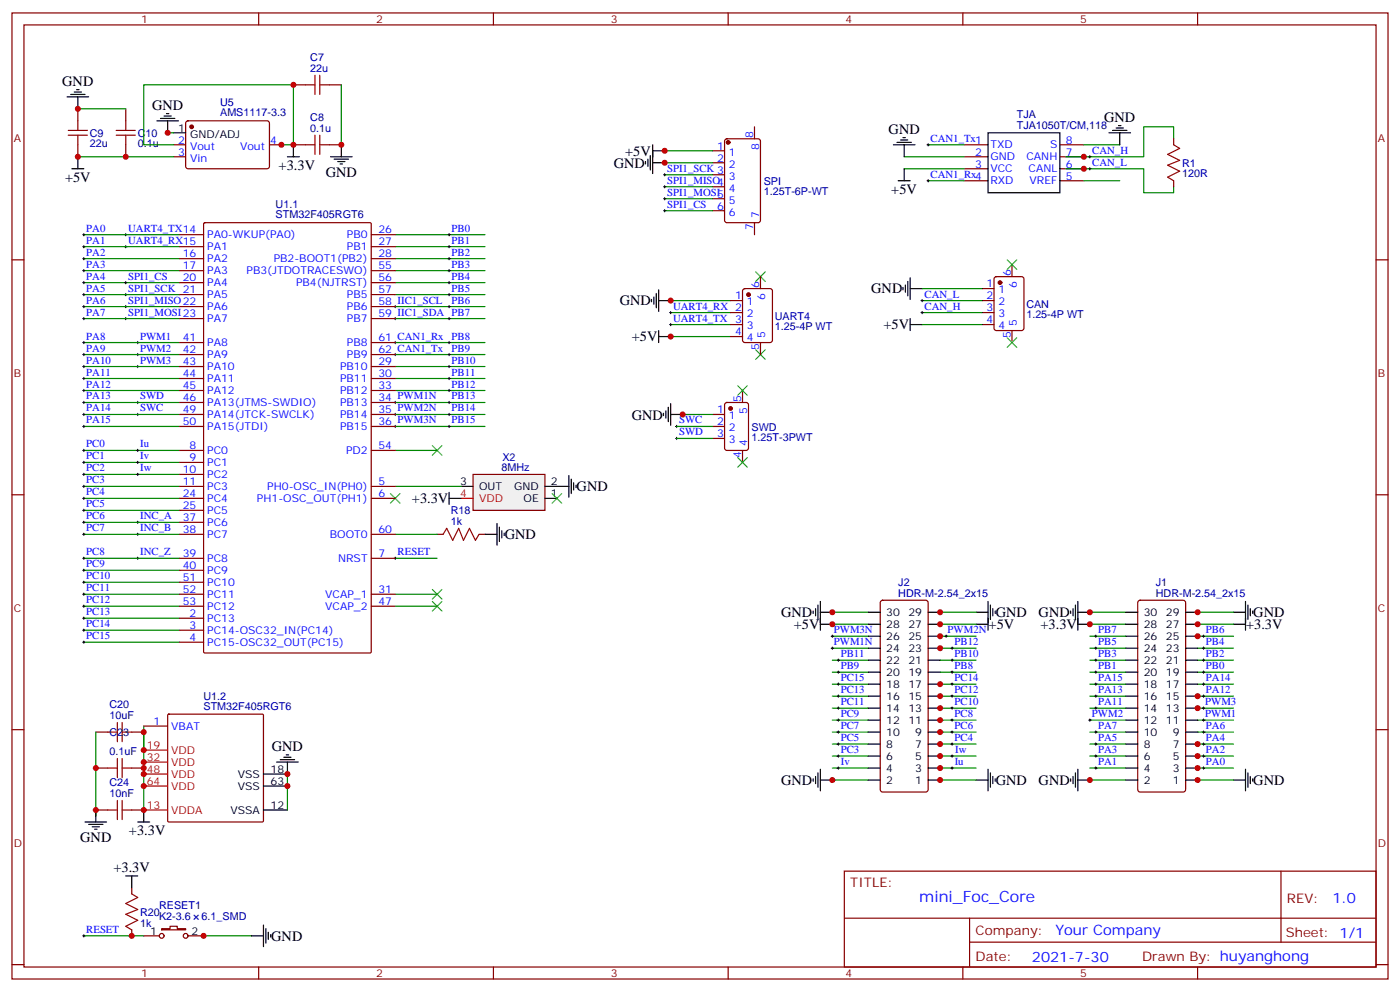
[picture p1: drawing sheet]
<svg xmlns="http://www.w3.org/2000/svg" width="412mm" height="292mm" viewBox="0 0 412 292" stroke-linecap="round" stroke-linejoin="round" font-family="sans-serif">
<g fill="none" stroke="#870000" stroke-width=".35">
<path d="M22.9 32v3.6M37 32v3.6M54.9 35.8l.5-.2h23.5l.5 .7-.1 12.9-.6 .5-23.6-.1-.4-.6v-12.7zM86.4 25h3.6M97 25h3.5M22.9 42.6v3.5M37 42.6v3.5M51.2 42.6h3.5M51.2 46.1h3.5M79.4 42.6h3.5M86.4 42.6h3.6M97 42.6h3.5"/>
<path d="M215.2 88.5h3.5M215.2 92h3.5M215.2 95.5h3.5M215.2 99.1h3.5M219 85.2l.4-.3h7.4l.7 .5v14.7l-.4 .7h-7.7l-.6-.4-.1-14.7zM224 81.4v3.5M213.7 118.7l.4-.2h5.7l.6 .4 .1 13-.5 .6-5.9 .1-.6-.5-.1-12.9zM218.7 114.9v3.6M224 100.8v3.6M209.9 122h3.5M209.9 125.5h3.5M209.9 129h3.5"/>
<path d="M218.7 132.6v3.5M128.8 157.3h1.7M141.1 157.3h1.8M38.8 261.3v1.8M38.8 273.7v1.7M42.3 275.4h4.6M47.6 273.3h2.5v-.7h2.1v.7h2.5v.4h-7.1zM55.4 275.4h4.6"/>
<circle cx="47.6" cy="275.4" r=".71"/>
<circle cx="54.7" cy="275.4" r=".71"/>
</g>
<g fill="#870000" stroke="#870000" stroke-width=".35">
<circle cx="56.4" cy="37.3" r=".53"/>
<circle cx="220.5" cy="86.7" r=".53"/>
<circle cx="215.2" cy="120.2" r=".53"/>
</g>
<g fill="none" stroke="#000" stroke-width=".35">
<path d="M19.8 28.5h6.3M20.8 27.8h4.2M21.9 27.1h2.1M22.6 26.4h.7M22.9 28.5v3.5M46.2 35.6h6.4M47.3 34.9h4.2M48.3 34.1h2.1M49 33.4h.7M49.4 35.6v3.5M51.2 39.1h3.5M21.2 49.7h3.5"/>
<path d="M22.9 46.1v3.6M84.7 46.1h3.5M86.4 42.6v3.5M97.4 46.1h6.3M98.4 46.8h4.3M99.5 47.6h2.1M100.2 48.3h.7M100.5 42.6v3.5M191.9 88.1v.7M192.6 87.4v2.1M193.3 86.4v4.2M194 99.1h3.6"/>
<path d="M194 85.3v6.4M194 97.3v3.5M194 88.5h3.6M196.8 119.9v4.2M197.6 118.8v6.4M195.4 121.6v.7M196.1 120.9v2.1M197.6 122h3.5M142.9 157.3h3.5M146.4 154.1v6.3M147.1 155.2v4.2M147.8 156.2v2.1"/>
<path d="M148.5 156.9v.7M37 257.8h3.6M38.8 257.8v3.5M74.1 275.4h3.5M77.6 272.3v6.3M78.3 273.3v4.3M79 274.4v2.1M79.7 275.1v.7"/>
</g>
<g fill="none" stroke="#008700" stroke-width=".35">
<path d="M22.9 32h14.1M49.4 39.1h1.8M100.5 25v17.6M22.9 46.1h28.3M51.2 42.6h-8.9v-17.6h44.1v17.6h-3.5M197.6 99.1h17.6M197.6 95.5h17.6M197.6 92h17.6M197.6 88.5h17.6M199.3 129h10.6M199.3 125.5h10.6M201.1 122h8.8"/>
<path d="M24.7 275.4h17.6M60 275.4h14.1"/>
</g>
<g fill="none" stroke="#a10000" stroke-width=".35">
<path d="M20.1 39.8h5.7M20.1 38.4h5.7M22.9 35.6v2.8M22.9 39.8v2.8M34.2 39.8h5.7M34.2 38.4h5.7M37 35.6v2.8M37 39.8v2.8M90 25h2.8M92.8 22.2v5.6M92.8 39.8v5.6M94.2 22.2v5.6"/>
<path d="M94.2 39.8v5.6M94.2 25h2.8M90 42.6h2.8M94.2 42.6h2.8M130.5 157.3l1.1-1.8 1.7 3.5 1.8-3.5 1.4 3.5 1.8-3.5 1.8 3.5 1-1.7M38.8 263.1l1.8 1.1-3.6 1.7 3.6 1.8-3.6 1.4 3.6 1.8-3.6 1.7 1.8 1.1"/>
</g>
<g fill="none" stroke="#3c3" stroke-width=".35">
<path d="M222.6 80l2.8 2.8M225.4 80l-2.8 2.8M217.3 113.5l2.8 2.8M220.1 113.5l-2.8 2.8M222.6 102.9l2.8 2.9M225.4 102.9l-2.8 2.9M127.4 131.2l2.8 2.8M130.2 131.2l-2.8 2.8M217.3 134.7l2.8 2.8M220.1 134.7l-2.8 2.8M115 145.3l2.8 2.8M117.8 145.3l-2.8 2.8"/>
<path d="M127.4 173.5l2.8 2.8M127.4 177l2.8 2.8M130.2 173.5l-2.8 2.8M130.2 177l-2.8 2.8"/>
</g>
<g fill="none" stroke="#000" stroke-width=".29">
<path d="M36.7 72.6h.7M36.7 69.1h.7M37 68.7v.7M37 72.2v.8M36.7 90.2h.7M36.7 93.8h.7M36.7 86.7h.7M37 86.4v.7M37 89.9v.7M37 93.4v.7M116.1 90.2h.7M116.1 93.8h.7"/>
<path d="M116.4 89.9v.7M116.4 93.4v.7M197.2 95.5h.7M197.2 92h.7M197.6 91.7v.7M197.6 95.2v.7M40.2 118.5h.7M40.6 118.1v.7M116.1 100.8h.7M116.1 104.4h.7M116.4 100.5v.7M116.4 104v.7"/>
<path d="M40.2 122h.7M40.6 121.6v.7M199 129h.7M199 125.5h.7M199.3 125.2v.7M199.3 128.7v.7M40.2 157.3h.7M40.2 153.7h.7M40.6 153.4v.7M40.6 156.9v.7M40.2 164.3h.7M40.6 164v.7"/>
<path d="M116.1 164.3h.7M116.4 164v.7M24.3 275.4h.7M24.7 275.1v.7"/>
</g>
<path d="M139.3 139.6h21.2v10.6h-21.2z" fill="#f0f0f0" stroke="#870000" stroke-width=".35"/>
<g fill="none" stroke="#000" stroke-width=".35">
<path d="M291 39.1h21.2v17.6h-21.2zM326.7 39.1h6.3M327.7 38.4h4.3M328.8 37.7h2.1M329.5 37h.7M329.8 39.1v3.5M190.1 47.6v.7M190.9 46.8v2.2M191.6 45.8v4.2M192.3 44.4h3.5M192.3 42.6v8.5M192.3 47.9h3.5"/>
<path d="M263.2 42.6h6.3M264.2 41.9h4.3M264.6 53.2h3.5M265.3 41.2h2.1M266 40.5h.7M266.3 42.6v3.5M266.3 49.7v3.5M266 84.6v.7M266.7 83.9v2.1M267.4 82.8v4.3M268.1 84.9h3.5M268.1 81.8v6.3"/>
<path d="M268.1 93.8v3.5M268.1 95.5h3.5M167.6 140v6.3M132.3 146.7h3.5M132.3 144.9v3.5M135.8 143.2h3.5M160.5 146.7h3.5M160.5 143.2h7.1M168.3 141v4.3M169 142.1v2.1M169.7 142.8v.7M239.5 179.8v.8"/>
<path d="M240.2 179.1v2.2M240.9 178.1v4.2M241.7 177v8.5M291 177v8.5M291.7 178.1v4.2M292.5 179.1v2.2M293.2 179.8v.8M315.4 179.8v.8M316.1 179.1v2.2M316.8 178.1v4.2M317.5 177v8.5M366.9 177v8.5"/>
<path d="M367.6 178.1v4.2M368.3 179.1v2.2M369 179.8v.8M241.7 183.7h3.5M241.7 180.2h3.5M255.8 183.7h3.5M255.8 180.2h3.5M255.8 197.8h3.5M255.8 194.3h3.5M255.8 190.8h3.5M255.8 187.3h3.5M273.4 183.7h3.5"/>
<path d="M273.4 180.2h3.5M273.4 197.8h3.5M273.4 194.3h3.5M273.4 190.8h3.5M273.4 187.3h3.5M287.5 183.7h3.5M287.5 180.2h3.5M317.5 183.7h3.5M317.5 180.2h3.5M331.6 183.7h3.5M331.6 180.2h3.5M331.6 197.8h3.5"/>
<path d="M331.6 194.3h3.5M331.6 190.8h3.5M331.6 187.3h3.5M349.2 183.7h3.6M349.2 180.2h3.6M349.2 197.8h3.6M349.2 194.3h3.6M349.2 190.8h3.6M349.2 187.3h3.6M363.4 183.7h3.5M363.4 180.2h3.5M255.8 219h3.5"/>
<path d="M255.8 215.5h3.5M255.8 211.9h3.5M255.8 208.4h3.5M255.8 204.9h3.5M255.8 201.4h3.5M273.4 219h3.5M273.4 215.5h3.5M273.4 211.9h3.5M273.4 208.4h3.5M273.4 204.9h3.5M273.4 201.4h3.5M331.6 219h3.5"/>
<path d="M331.6 215.5h3.5M331.6 211.9h3.5M331.6 208.4h3.5M331.6 204.9h3.5M331.6 201.4h3.5M349.2 219h3.6M349.2 215.5h3.6M349.2 211.9h3.6M349.2 208.4h3.6M349.2 204.9h3.6M349.2 201.4h3.6M28.2 238.4v3.5"/>
<path d="M42.3 238.4v3.5M77.6 238.4h7.1M77.6 231.4h7.1M81.5 224.3h6.3M82.5 223.6h4.3M83.6 222.9h2.1M84.3 222.2h.7M84.7 224.3v3.5h-7.1M239.5 229.2v.7M240.2 228.5v2.1M240.9 227.5v4.2M241.7 226.4v6.4"/>
<path d="M241.7 229.6h3.5M255.8 229.6h3.5M255.8 226.1h3.5M255.8 222.5h3.5M273.4 229.6h3.5M273.4 226.1h3.5M273.4 222.5h3.5M287.5 229.6h3.5M291 226.4v6.4M291.7 227.5v4.2M292.5 228.5v2.1M293.2 229.2v.7"/>
<path d="M315.4 229.2v.7M316.1 228.5v2.1M316.8 227.5v4.2M317.5 226.4v6.4M317.5 229.6h3.5M331.6 229.6h3.5M331.6 226.1h3.5M331.6 222.5h3.5M349.2 229.6h3.6M349.2 226.1h3.6M349.2 222.5h3.6M363.4 229.6h3.5"/>
<path d="M366.9 226.4v6.4M367.6 227.5v4.2M368.3 228.5v2.1M369 229.2v.7M25 241.9h6.4M26.1 242.6h4.2M27.2 243.3h2.1M27.9 244.1h.7M40.6 241.9h3.5"/>
</g>
<path d="M135.8 146.7h3.5M42.3 238.4h7.1M42.3 220.8h7.1M42.3 224.3h7.1M42.3 227.8h7.1M42.3 231.4h7.1" fill="none" stroke="#f00" stroke-width=".35"/>
<path d="M296.7 76.5l2.8 2.8M299.5 76.5l-2.8 2.8M296.7 99.4l2.8 2.8M299.5 99.4l-2.8 2.8M162.6 145.3l2.9 2.8M165.5 145.3l-2.9 2.8" fill="none" stroke="#3c3" stroke-width=".35"/>
<g fill="none" stroke="#008700" stroke-width=".35">
<path d="M195.8 44.4h14.1M195.8 47.9h14.1M195.8 51.4h14.1M195.8 55h14.1M195.8 58.5h14.1M266.3 46.1h17.7M266.3 49.7h17.7M273.4 42.6h10.6M273.4 53.2h10.6M314 49.7h22.9v7h8.8v-1.7M319.3 42.6h10.5M319.3 53.2h10.5"/>
<path d="M345.7 40.9v-3.6h-8.8v8.8h-22.9M24.7 69.1h28.2M24.7 72.6h28.2M24.7 79.7h28.2M24.7 76.1h28.2M116.4 69.1h26.5M116.4 72.6h26.5M116.4 79.7h26.5M116.4 76.1h26.5M195.8 62h14.1M24.7 86.7h28.2M24.7 83.2h28.2"/>
<path d="M24.7 93.8h28.2M24.7 90.2h28.2M116.4 86.7h26.5M116.4 83.2h26.5M116.4 93.8h26.5M116.4 90.2h26.5M271.6 84.9h17.7M271.6 88.5h17.7M271.6 92h17.7M271.6 95.5h17.7M24.7 100.8h28.2M24.7 104.4h28.2"/>
<path d="M24.7 111.4h28.2M24.7 107.9h28.2M24.7 118.5h28.2M24.7 114.9h28.2M116.4 100.8h26.5M116.4 104.4h26.5M116.4 111.4h26.5M116.4 107.9h26.5M116.4 118.5h26.5M116.4 114.9h26.5M24.7 136.1h28.2M24.7 132.6h28.2"/>
<path d="M24.7 125.5h28.2M24.7 122h28.2M24.7 139.6h28.2M116.4 132.6h12.4M116.4 125.5h26.5M116.4 122h26.5M24.7 143.2h28.2M24.7 157.3h28.2M24.7 150.2h28.2M24.7 146.7h28.2M24.7 153.7h28.2M116.4 143.2h19.4"/>
<path d="M116.4 157.3h12.4M24.7 164.3h28.2M24.7 178.4h28.2M24.7 174.9h28.2M24.7 167.9h28.2M24.7 171.4h28.2M116.4 164.3h12.4M116.4 178.4h12.4M116.4 174.9h12.4M24.7 182h28.2M24.7 189h28.2M24.7 185.5h28.2"/>
<path d="M245.2 187.3h10.6M245.2 183.7h10.6M245.2 180.2h10.6M245.2 197.8h10.6M245.2 190.8h10.6M245.2 194.3h10.6M276.9 187.3h10.6M276.9 183.7h10.6M276.9 180.2h10.6M276.9 197.8h10.6M276.9 190.8h10.6M276.9 194.3h10.6"/>
<path d="M321 187.3h10.6M321 183.7h10.6M321 180.2h10.6M321 197.8h10.6M321 190.8h10.6M321 194.3h10.6M352.8 187.3h10.6M352.8 183.7h10.6M352.8 180.2h10.6M352.8 197.8h10.6M352.8 190.8h10.6M352.8 194.3h10.6"/>
<path d="M28.2 215.5v24.7M42.3 213.7v24.7M245.2 201.4h10.6M245.2 215.5h10.6M245.2 211.9h10.6M245.2 204.9h10.6M245.2 208.4h10.6M245.2 219h10.6M276.9 201.4h10.6M276.9 215.5h10.6M276.9 211.9h10.6M276.9 204.9h10.6"/>
<path d="M276.9 208.4h10.6M276.9 219h10.6M321 201.4h10.6M321 215.5h10.6M321 211.9h10.6M321 204.9h10.6M321 208.4h10.6M321 219h10.6M352.8 201.4h10.6M352.8 215.5h10.6M352.8 211.9h10.6M352.8 204.9h10.6"/>
<path d="M352.8 208.4h10.6M352.8 219h10.6M84.7 227.8v10.6M245.2 229.6h10.6M245.2 226.1h10.6M245.2 222.5h10.6M276.9 229.6h10.6M276.9 226.1h10.6M276.9 222.5h10.6M321 229.6h10.6M321 226.1h10.6M321 222.5h10.6"/>
<path d="M352.8 229.6h10.6M352.8 226.1h10.6M352.8 222.5h10.6"/>
</g>
<g fill="none" stroke="#000" stroke-width=".29">
<path d="M195.4 51.4h.7M195.4 55h.7M195.4 58.5h.7M195.8 51.1v.7M195.8 54.6v.7M195.8 58.1v.7M273 42.6h.8M273 53.2h.8M273.4 42.3v.7M273.4 52.8v.8M320.7 46.1h.7M320.7 49.7h.7"/>
<path d="M321 45.8v.7M321 49.3v.7M24.3 69.1h.7M24.3 72.6h.7M24.3 76.1h.7M24.3 79.7h.7M24.7 68.7v.7M24.7 72.2v.8M24.7 75.8v.7M24.7 79.3v.7M131.9 69.1h.7M131.9 72.6h.7"/>
<path d="M131.9 76.1h.7M131.9 79.7h.7M132.3 68.7v.7M132.3 72.2v.8M132.3 75.8v.7M132.3 79.3v.7M195.4 62h.7M195.8 61.7v.7M24.3 83.2h.7M24.3 86.7h.7M24.3 90.2h.7M24.3 93.8h.7"/>
<path d="M24.7 82.8v.7M24.7 86.4v.7M24.7 89.9v.7M24.7 93.4v.7M36.7 83.2h.7M37 82.8v.7M131.9 83.2h.7M131.9 86.7h.7M131.9 90.2h.7M131.9 93.8h.7M132.3 82.8v.7M132.3 86.4v.7"/>
<path d="M132.3 89.9v.7M132.3 93.4v.7M271.3 88.5h.7M271.3 92h.7M271.6 88.1v.7M271.6 91.7v.7M24.3 118.5h.7M24.3 107.9h.7M24.3 104.4h.7M24.3 100.8h.7M24.3 111.4h.7M24.3 114.9h.7"/>
<path d="M24.7 100.5v.7M24.7 104v.7M24.7 107.5v.7M24.7 111.1v.7M24.7 114.6v.7M24.7 118.1v.7M40.2 107.9h.7M40.2 104.4h.7M40.2 100.8h.7M40.6 100.5v.7M40.6 104v.7M40.6 107.5v.7"/>
<path d="M116.1 118.5h.7M116.4 118.1v.7M131.9 118.5h.7M131.9 107.9h.7M131.9 104.4h.7M131.9 100.8h.7M131.9 111.4h.7M131.9 114.9h.7M132.3 100.5v.7M132.3 104v.7M132.3 107.5v.7M132.3 111.1v.7"/>
<path d="M132.3 114.6v.7M132.3 118.1v.7M24.3 125.5h.7M24.3 122h.7M24.3 132.6h.7M24.3 136.1h.7M24.3 139.6h.7M24.7 121.6v.7M24.7 125.2v.7M24.7 132.2v.7M24.7 135.7v.8M24.7 139.3v.7"/>
<path d="M40.2 132.6h.7M40.2 136.1h.7M40.2 139.6h.7M40.6 132.2v.7M40.6 135.7v.8M40.6 139.3v.7M116.1 125.5h.7M116.1 122h.7M116.4 121.6v.7M116.4 125.2v.7M131.9 125.5h.7M131.9 122h.7"/>
<path d="M132.3 121.6v.7M132.3 125.2v.7M24.3 143.2h.7M24.3 146.7h.7M24.3 150.2h.7M24.3 153.7h.7M24.3 157.3h.7M24.7 142.8v.7M24.7 146.3v.7M24.7 149.9v.7M24.7 153.4v.7M24.7 156.9v.7"/>
<path d="M24.3 164.3h.7M24.3 167.9h.7M24.3 171.4h.7M24.3 174.9h.7M24.3 178.4h.7M24.7 164v.7M24.7 167.5v.7M24.7 171v.7M24.7 174.6v.7M24.7 178.1v.7M24.3 182h.7M24.3 185.5h.7"/>
<path d="M24.3 189h.7M24.7 181.6v.7M24.7 185.1v.7M24.7 188.7v.7M244.8 187.3h.7M244.8 190.8h.7M245.2 186.9v.7M245.2 190.4v.7M246.6 197.8h.7M246.6 194.3h.7M246.9 194v.7M246.9 197.5v.7"/>
<path d="M278.3 187.3h.7M278.7 186.9v.7M280.1 190.8h.7M280.1 197.8h.7M280.1 194.3h.7M280.5 190.4v.7M280.5 194v.7M280.5 197.5v.7M322.4 187.3h.7M322.4 190.8h.7M322.4 197.8h.7M322.4 194.3h.7"/>
<path d="M322.8 186.9v.7M322.8 190.4v.7M322.8 194v.7M322.8 197.5v.7M354.2 187.3h.7M354.2 190.8h.7M354.2 197.8h.7M354.2 194.3h.7M354.5 186.9v.7M354.5 190.4v.7M354.5 194v.7M354.5 197.5v.7"/>
<path d="M246.6 211.9h.7M246.6 208.4h.7M246.6 219h.7M246.6 215.5h.7M246.6 204.9h.7M246.6 201.4h.7M246.9 201v.7M246.9 204.5v.7M246.9 208.1v.7M246.9 211.6v.7M246.9 215.1v.7M246.9 218.7v.7"/>
<path d="M280.1 211.9h.7M280.1 208.4h.7M280.1 219h.7M280.1 215.5h.7M280.1 204.9h.7M280.1 201.4h.7M280.5 201v.7M280.5 204.5v.7M280.5 208.1v.7M280.5 211.6v.7M280.5 215.1v.7M280.5 218.7v.7"/>
<path d="M320.7 211.9h.7M321 211.6v.7M322.4 208.4h.7M322.4 219h.7M322.4 215.5h.7M322.4 204.9h.7M322.4 201.4h.7M322.8 201v.7M322.8 204.5v.7M322.8 208.1v.7M322.8 215.1v.7M322.8 218.7v.7"/>
<path d="M354.2 211.9h.7M354.2 208.4h.7M354.2 219h.7M354.2 215.5h.7M354.2 204.9h.7M354.2 201.4h.7M354.5 201v.7M354.5 204.5v.7M354.5 208.1v.7M354.5 211.6v.7M354.5 215.1v.7M354.5 218.7v.7"/>
<path d="M246.6 222.5h.7M246.6 226.1h.7M246.9 222.2v.7M246.9 225.7v.7M280.1 222.5h.7M280.1 226.1h.7M280.5 222.2v.7M280.5 225.7v.7M322.4 222.5h.7M322.4 226.1h.7M322.8 222.2v.7M322.8 225.7v.7"/>
<path d="M354.2 222.5h.7M354.2 226.1h.7M354.5 222.2v.7M354.5 225.7v.7"/>
</g>
<g fill="none" stroke="#870000" stroke-width=".35">
<path d="M3.5 3.8h405.4v284.3h-405.4zM7.1 7.3h398.2v277.3h-398.2zM76.2 3.8v3.5M145.3 3.8v3.5M214.5 3.8v3.5M283.6 3.8v3.5M352.8 3.8v3.5M222.2 37.3v3.6M209.9 44.4h3.5M209.9 47.9h3.5M209.9 51.4h3.5M209.9 55h3.5"/>
<path d="M209.9 58.5h3.5M213.7 41.1l.4-.2h9.2l.7 .4v23.5l-.4 .7h-9.5l-.6-.4-.1-23.5zM284 42.6h7M284 46.1h7M284 49.7h7M284 53.2h7M312.2 42.6h7.1M312.2 46.1h7.1M312.2 49.7h7.1M312.2 53.2h7.1M345.7 40.9v1.7M345.7 53.2v1.8"/>
<path d="M3.5 76.5h3.6M52.9 69.1h7.1M52.9 72.6h7.1M52.9 76.1h7.1M52.9 79.7h7.1M60 65.7l.3-.2h48.7l.3 .2 .1 126.1-.2 .3-48.9 .1-.3-.2zM109.4 69.1h7M109.4 72.6h7M109.4 76.1h7M109.4 79.7h7M209.9 62h3.5M222.2 65.5v3.6"/>
<path d="M298.1 77.9v3.5M405.3 76.5h3.6M52.9 83.2h7.1M52.9 86.7h7.1M52.9 90.2h7.1M52.9 93.8h7.1M109.4 83.2h7M109.4 86.7h7M109.4 90.2h7M109.4 93.8h7M289.3 84.9h3.5M289.3 88.5h3.5"/>
<path d="M289.3 92h3.5M289.3 95.5h3.5M293 81.6l.5-.2h7.4l.7 .5v14.7l-.4 .6-7.7 .1-.6-.5-.1-14.7zM298.1 97.3v3.5M52.9 107.9h7.1M52.9 111.4h7.1M52.9 114.9h7.1M52.9 118.5h7.1M52.9 100.8h7.1M52.9 104.4h7.1M109.4 107.9h7M109.4 111.4h7"/>
<path d="M109.4 114.9h7M109.4 118.5h7M109.4 100.8h7M109.4 104.4h7M52.9 122h7.1M52.9 125.5h7.1M52.9 132.6h7.1M52.9 136.1h7.1M52.9 139.6h7.1M109.4 122h7M109.4 125.5h7M109.4 132.6h7"/>
<path d="M3.5 145.6h3.6M52.9 143.2h7.1M52.9 146.7h7.1M52.9 150.2h7.1M52.9 153.7h7.1M52.9 157.3h7.1M109.4 143.2h7M109.4 146.7h7M109.4 157.3h7M405.3 145.6h3.6M52.9 164.3h7.1M52.9 167.9h7.1"/>
<path d="M52.9 171.4h7.1M52.9 174.9h7.1M52.9 178.4h7.1M109.4 164.3h7M109.4 174.9h7M109.4 178.4h7M259.5 176.9l.5-.2h12.7l.6 .4 .1 55.3-.5 .7h-12.9l-.7-.4v-55.3zM335.4 176.9l.4-.2h12.7l.7 .4v55.3l-.4 .7h-13l-.6-.4-.1-55.3zM52.9 182h7.1M52.9 185.5h7.1M52.9 189h7.1M3.5 214.8h3.6"/>
<path d="M28.2 215.5h3.5M38.8 215.5h3.5M42.3 213.7h7.1M49.4 210.4l.3-.2h27.6l.3 .2v31.2l-.2 .3h-27.7l-.3-.2zM405.3 214.8h3.6M28.2 226.1h3.5M28.2 238.4h3.5M38.8 226.1h3.5M38.8 238.4h3.5M248.7 256.4h156.6v28.2h-156.6zM377.3 256.4v20.9M248.7 270.2h156.5"/>
<path d="M285.6 277.3h119.6M285.6 270.2v14.2M3.5 283.9h3.6M76.2 284.6v3.5M145.3 284.6v3.5M214.5 284.6v3.5M283.6 284.6v3.5M352.8 284.6v3.5M405.3 283.9h3.6"/>
</g>
<g fill="none" stroke="#a10000" stroke-width=".35">
<path d="M345.7 42.6l1.8 1.1-3.5 1.7 3.5 1.8-3.5 1.4 3.5 1.8-3.5 1.7 1.7 1.1M31.7 215.5h2.9M34.6 212.7v5.6M36 215.5h2.8M36 212.7v5.6M31.7 226.1h2.9M31.7 238.4h2.9M34.6 223.2v5.7M34.6 235.6v5.6M36 223.2v5.7M36 235.6v5.6M36 226.1h2.8"/>
<path d="M36 238.4h2.8"/>
</g>
<g fill="#870000" stroke="#870000" stroke-width=".35">
<circle cx="214.5" cy="41.9" r=".53"/>
<circle cx="294.6" cy="83.2" r=".53"/>
</g>
<g fill="#c00">
<circle cx="37" cy="46.1" r=".88"/>
<circle cx="22.9" cy="46.1" r=".88"/>
<circle cx="22.9" cy="32" r=".88"/>
<circle cx="86.4" cy="42.6" r=".88"/>
<circle cx="86.4" cy="25" r=".88"/>
<circle cx="100.5" cy="42.6" r=".88"/>
<circle cx="38.8" cy="275.4" r=".88"/>
<circle cx="42.3" cy="220.8" r=".88"/>
<circle cx="42.3" cy="224.3" r=".88"/>
<circle cx="42.3" cy="227.8" r=".88"/>
<circle cx="42.3" cy="231.4" r=".88"/>
<circle cx="84.7" cy="231.4" r=".88"/>
<circle cx="42.3" cy="238.4" r=".88"/>
<circle cx="84.7" cy="227.8" r=".88"/>
<circle cx="28.2" cy="238.4" r=".88"/>
<circle cx="352.8" cy="229.6" r=".88"/>
<circle cx="352.8" cy="226.1" r=".88"/>
<circle cx="352.8" cy="219" r=".88"/>
<circle cx="352.8" cy="222.5" r=".88"/>
<circle cx="352.8" cy="208.4" r=".88"/>
<circle cx="352.8" cy="204.9" r=".88"/>
<circle cx="352.8" cy="180.2" r=".88"/>
<circle cx="352.8" cy="183.7" r=".88"/>
<circle cx="352.8" cy="187.3" r=".88"/>
<circle cx="321" cy="229.6" r=".88"/>
<circle cx="321" cy="180.2" r=".88"/>
<circle cx="321" cy="183.7" r=".88"/>
<circle cx="276.9" cy="222.5" r=".88"/>
<circle cx="276.9" cy="219" r=".88"/>
<circle cx="276.9" cy="226.1" r=".88"/>
<circle cx="276.9" cy="229.6" r=".88"/>
<circle cx="276.9" cy="208.4" r=".88"/>
<circle cx="276.9" cy="204.9" r=".88"/>
<circle cx="276.9" cy="211.9" r=".88"/>
<circle cx="276.9" cy="215.5" r=".88"/>
<circle cx="276.9" cy="190.8" r=".88"/>
<circle cx="276.9" cy="201.4" r=".88"/>
<circle cx="276.9" cy="180.2" r=".88"/>
<circle cx="276.9" cy="183.7" r=".88"/>
<circle cx="276.9" cy="187.3" r=".88"/>
<circle cx="245.2" cy="229.6" r=".88"/>
<circle cx="245.2" cy="180.2" r=".88"/>
<circle cx="245.2" cy="183.7" r=".88"/>
<circle cx="195.8" cy="47.9" r=".88"/>
<circle cx="195.8" cy="44.4" r=".88"/>
<circle cx="201.1" cy="122" r=".88"/>
<circle cx="197.6" cy="88.5" r=".88"/>
<circle cx="197.6" cy="99.1" r=".88"/>
<circle cx="60" cy="275.4" r=".88"/>
<circle cx="82.9" cy="42.6" r=".88"/>
<circle cx="49.4" cy="39.1" r=".88"/>
<circle cx="319.3" cy="46.1" r=".88"/>
<circle cx="319.3" cy="49.7" r=".88"/>
<circle cx="42.3" cy="215.5" r=".88"/>
<circle cx="42.3" cy="226.1" r=".88"/>
<circle cx="28.2" cy="226.1" r=".88"/>
</g>
<text font-size="4.6" fill="#00f" x="270.8" y="265.4">mini_Foc_Core</text>
<g font-size="4.2">
<text x="18.3" y="25.3">GND</text>
<text x="44.8" y="32.3">GND</text>
<text x="325.3" y="35.8">GND</text>
<text x="261.8" y="39.4">GND</text>
<text x="184.1" y="45.8">+5V</text>
<text x="19.2" y="53.6">+5V</text>
<text x="82.1" y="50.1">+3.3V</text>
<text x="96" y="52.2">GND</text>
<text x="180.8" y="49.3">GND</text>
<text x="262.5" y="57.1">+5V</text>
<text x="182.6" y="89.9">GND</text>
<text x="256.7" y="86.4">GND</text>
<text x="186.1" y="100.5">+5V</text>
<text x="260.2" y="96.9">+5V</text>
<text x="186.1" y="123.5">GND</text>
<text x="121.3" y="148.2">+3.3V</text>
<text x="169.9" y="144.6">GND</text>
<text x="148.7" y="158.7">GND</text>
<text x="230.1" y="181.7">GND</text>
<text x="233.8" y="185.2">+5V</text>
<text x="291.2" y="185.2">+5V</text>
<text x="293.3" y="181.7">GND</text>
<text x="306" y="181.7">GND</text>
<text x="306.5" y="185.2">+3.3V</text>
<text x="367.1" y="185.2">+3.3V</text>
<text x="369.2" y="181.7">GND</text>
<text x="80.1" y="221.2">GND</text>
<text x="230.1" y="231">GND</text>
<text x="293.3" y="231">GND</text>
<text x="306" y="231">GND</text>
<text x="369.2" y="231">GND</text>
<text x="38" y="245.9">+3.3V</text>
<text x="23.6" y="247.9">GND</text>
<text x="33.4" y="256.8">+3.3V</text>
<text x="79.9" y="276.9">GND</text>
</g>
<g font-size="4.2" fill="#00f">
<text x="392.5" y="265.7">1.0</text>
<text x="310.9" y="275.2">Your Company</text>
<text x="304" y="283">2021-7-30</text>
</g>
<g font-size="3.9" fill="#800">
<text x="250.5" y="261">TITLE:</text>
<text x="379.1" y="265.7">REV:</text>
<text x="287.4" y="275.2">Company:</text>
<text x="378.7" y="275.8">Sheet: 1/1</text>
<text x="287.4" y="282.9">Date:</text>
<text x="336.4" y="282.9">Draw</text>
<text x="346.6" y="282.9">n By: huyanghong</text>
</g>
<g font-size="3.2" fill="#800">
<text x="41.6" y="6.8">1</text>
<text x="110.8" y="6.8">2</text>
<text x="179.9" y="6.8">3</text>
<text x="249.1" y="6.8">4</text>
<text x="318.2" y="6.8">5</text>
<text x="4.1" y="41.9">A</text>
<text x="405.9" y="41.9">A</text>
<text x="4.1" y="111.1">B</text>
<text x="405.9" y="111.1">B</text>
<text x="4.1" y="180.2">C</text>
<text x="405.9" y="180.2">C</text>
<text x="4.1" y="249.3">D</text>
<text x="405.9" y="249.3">D</text>
<text x="41.6" y="287.6">1</text>
<text x="110.8" y="287.6">2</text>
<text x="179.9" y="287.6">3</text>
<text x="249.1" y="287.6">4</text>
<text x="318.2" y="287.6">5</text>
</g>
<g font-size="3.2" fill="#000080">
<text x="91.4" y="17.9">C7</text>
<text x="91.4" y="21.1">22u</text>
<text x="64.9" y="34.3">AMS1117-3.3</text>
<text x="64.9" y="31.3">U5</text>
<text x="91.4" y="35.5">C8</text>
<text x="299.5" y="34.8">TJA</text>
<text x="26.5" y="40.2">C9</text>
<text x="40.6" y="40.2">C10</text>
<text x="91.4" y="38.7">0.1u</text>
<text x="299.5" y="37.9">TJA1050T/CM,118</text>
<text x="26.5" y="43.4">22u</text>
<text x="40.6" y="43.4">0.1u</text>
<text x="348.2" y="52.2">120R</text>
<text x="348.2" y="49.1">R1</text>
<text x="225" y="57.5">1.25T-6P-WT</text>
<text x="225" y="54.4">SPI</text>
<text x="81.2" y="64.3">STM32F405RGT6</text>
<text x="81.2" y="61.2">U1.1</text>
<text x="228.2" y="94.2">UART4</text>
<text x="302.3" y="93.7">1.25-4P WT</text>
<text x="302.3" y="90.6">CAN</text>
<text x="228.2" y="97.2">1.25-4P WT</text>
<text x="221.4" y="129.8">1.25T-3PWT</text>
<text x="221.4" y="126.8">SWD</text>
<text x="148" y="135.5">X2</text>
<text x="147.7" y="138.6">8MHz</text>
<text x="132.8" y="154.4">1k</text>
<text x="132.8" y="151.4">R18</text>
<text x="264.6" y="172.5">J2</text>
<text x="340.5" y="172.5">J1</text>
<text x="264.6" y="175.6">HDR-M-2.54_2x15</text>
<text x="340.5" y="175.6">HDR-M-2.54_2x15</text>
<text x="32.3" y="208.4">C20</text>
<text x="60" y="208.9">STM32F405RGT6</text>
<text x="60" y="205.9">U1.2</text>
<text x="32.3" y="211.6">10uF</text>
<text x="32.3" y="216.6">C23</text>
<text x="32.3" y="222.2">0.1uF</text>
<text x="32.3" y="231.4">C24</text>
<text x="32.3" y="234.5">10nF</text>
<text x="41.3" y="269.7">R20</text>
<text x="46.9" y="267.6">RESET1</text>
<text x="41.3" y="272.7">1k</text>
<text x="46.9" y="270.6">K2-3.6</text>
<text x="59.4" y="270.6">6.1_SMD</text>
</g>
<g font-size="3.2">
<text x="52.5" y="38.7">1</text>
<text x="56" y="40.5">GND/ADJ</text>
<text x="135.6" y="142.8">3</text>
<text x="162.3" y="142.8">2</text>
<text x="141.1" y="144.2">OUT</text>
<text x="151.5" y="144.2">GND</text>
<text x="154.2" y="147.7">OE</text>
<text x="162.3" y="146.3">1</text>
<text x="261.1" y="184.8">28</text>
<text x="261.1" y="181.3">30</text>
<text x="267.6" y="184.8">27</text>
<text x="267.6" y="181.3">29</text>
<text x="336.9" y="184.8">28</text>
<text x="336.9" y="181.3">30</text>
<text x="343.5" y="184.8">27</text>
<text x="343.5" y="181.3">29</text>
<text x="261.1" y="191.8">24</text>
<text x="261.1" y="188.3">26</text>
<text x="267.6" y="191.8">23</text>
<text x="267.6" y="188.3">25</text>
<text x="336.9" y="191.8">24</text>
<text x="336.9" y="188.3">26</text>
<text x="343.5" y="191.8">23</text>
<text x="343.5" y="188.3">25</text>
<text x="261.1" y="195.4">22</text>
<text x="267.6" y="195.4">21</text>
<text x="336.9" y="195.4">22</text>
<text x="343.5" y="195.4">21</text>
<text x="261.1" y="202.4">18</text>
<text x="261.1" y="198.9">20</text>
<text x="267.6" y="202.4">17</text>
<text x="267.6" y="198.9">19</text>
<text x="336.9" y="202.4">18</text>
<text x="336.9" y="198.9">20</text>
<text x="343.5" y="202.4">17</text>
<text x="343.5" y="198.9">19</text>
<text x="261.1" y="209.5">14</text>
<text x="261.1" y="206">16</text>
<text x="267.6" y="209.5">13</text>
<text x="267.6" y="206">15</text>
<text x="336.9" y="209.5">14</text>
<text x="336.9" y="206">16</text>
<text x="343.5" y="209.5">13</text>
<text x="343.5" y="206">15</text>
<text x="261.1" y="213">12</text>
<text x="267.6" y="213">11</text>
<text x="336.9" y="213">12</text>
<text x="343.5" y="213">11</text>
<text x="261.1" y="220.1">8</text>
<text x="261.1" y="216.5">10</text>
<text x="269.6" y="220.1">7</text>
<text x="269.6" y="216.5">9</text>
<text x="336.9" y="220.1">8</text>
<text x="336.9" y="216.5">10</text>
<text x="345.5" y="220.1">7</text>
<text x="345.5" y="216.5">9</text>
<text x="79.7" y="227.5">18</text>
<text x="261.1" y="227.1">4</text>
<text x="261.1" y="223.6">6</text>
<text x="269.6" y="227.1">3</text>
<text x="269.6" y="223.6">5</text>
<text x="336.9" y="227.1">4</text>
<text x="336.9" y="223.6">6</text>
<text x="345.5" y="227.1">3</text>
<text x="345.5" y="223.6">5</text>
<text x="70" y="228.9">VSS</text>
<text x="70" y="232.4">VSS</text>
<text x="79.7" y="231">63</text>
<text x="261.1" y="230.6">2</text>
<text x="269.6" y="230.6">1</text>
<text x="336.9" y="230.6">2</text>
<text x="345.5" y="230.6">1</text>
<text x="67.9" y="239.5">VSSA</text>
<text x="79.7" y="238.1">12</text>
<text x="44.2" y="275.1">1</text>
<text x="56.4" y="275.1">2</text>
</g>
<g font-size="3.2" fill="#00f">
<text x="221.9" y="40.7" transform="rotate(-90 221.9 40.7)">8</text>
<text x="274.1" y="41.7">CAN1_Tx1</text>
<text x="52.5" y="42.3">2</text>
<text x="52.5" y="45.8">3</text>
<text x="56" y="44">Vout</text>
<text x="56" y="47.6">Vin</text>
<text x="70.7" y="44">Vout</text>
<text x="79.6" y="42.3">4</text>
<text x="211.2" y="44">1</text>
<text x="211.2" y="47.6">2</text>
<text x="214.7" y="45.8">1</text>
<text x="223.7" y="44.2" transform="rotate(-90 223.7 44.2)">8</text>
<text x="287.3" y="45.8">2</text>
<text x="291.7" y="43.7">TXD</text>
<text x="291.7" y="47.2">GND</text>
<text x="302.4" y="47.2">CANH</text>
<text x="309.3" y="43.7">S</text>
<text x="314" y="45.8">7</text>
<text x="314" y="42.3">8</text>
<text x="321.7" y="45.3">CAN_H</text>
<text x="196.5" y="50.6">SPI1_SCK 3</text>
<text x="214.7" y="49.3">2</text>
<text x="214.7" y="52.8">3</text>
<text x="274.1" y="52.3">CAN1_Rx4</text>
<text x="287.3" y="49.3">3</text>
<text x="291.7" y="50.7">VCC</text>
<text x="303" y="50.7">CANL</text>
<text x="314" y="52.8">5</text>
<text x="314" y="49.3">6</text>
<text x="321.7" y="48.8">CAN_L</text>
<text x="196.5" y="54.1">SPI1_MISO4</text>
<text x="196.5" y="57.6">SPI1_MOSI5</text>
<text x="214.7" y="56.4">4</text>
<text x="214.7" y="59.9">5</text>
<text x="291.7" y="54.3">RXD</text>
<text x="303.3" y="54.3">VREF</text>
<text x="196.5" y="61.1">SPI1_CS</text>
<text x="211.2" y="61.7">6</text>
<text x="214.7" y="63.4">6</text>
<text x="223.7" y="64.2" transform="rotate(-90 223.7 64.2)">7</text>
<text x="25.4" y="68.2">PA0</text>
<text x="25.4" y="71.7">PA1</text>
<text x="37.7" y="71.7">UART4_RX15</text>
<text x="37.7" y="68.2">UART4_TX14</text>
<text x="61" y="70.1">PA0-WKUP(PA0)</text>
<text x="102.2" y="70.1">PB0</text>
<text x="111.5" y="68.7">26</text>
<text x="133" y="68.2">PB0</text>
<text x="133" y="71.7">PB1</text>
<text x="221.9" y="67.7" transform="rotate(-90 221.9 67.7)">7</text>
<text x="25.4" y="75.2">PA2</text>
<text x="53.8" y="75.8">16</text>
<text x="61" y="73.7">PA1</text>
<text x="61" y="77.2">PA2</text>
<text x="80.6" y="77.2">PB2-BOOT1(PB2)</text>
<text x="102.2" y="73.7">PB1</text>
<text x="111.5" y="72.2">27</text>
<text x="111.5" y="75.8">28</text>
<text x="133" y="75.2">PB2</text>
<text x="25.4" y="78.8">PA3</text>
<text x="25.4" y="82.3">PA4</text>
<text x="37.7" y="82.3">SPI1_CS</text>
<text x="53.8" y="79.3">17</text>
<text x="53.8" y="82.8">20</text>
<text x="61" y="80.7">PA3</text>
<text x="72.6" y="80.7">PB3(JTDOTRACESWO)</text>
<text x="111.5" y="79.3">55</text>
<text x="111.5" y="82.8">56</text>
<text x="133" y="78.8">PB3</text>
<text x="133" y="82.3">PB4</text>
<text x="297.7" y="81.2" transform="rotate(-90 297.7 81.2)">6</text>
<text x="25.4" y="85.8">PA5</text>
<text x="25.4" y="89.4">PA6</text>
<text x="37.7" y="89.4">SPI1_MISO22</text>
<text x="37.7" y="85.8">SPI1_SCK 21</text>
<text x="61" y="84.2">PA4</text>
<text x="61" y="87.8">PA5</text>
<text x="87.2" y="84.2">PB4(NJTRST)</text>
<text x="102.2" y="87.8">PB5</text>
<text x="111.5" y="86.4">57</text>
<text x="111.5" y="89.9">58 IIC1_SCL</text>
<text x="133" y="85.8">PB5</text>
<text x="133" y="89.4">PB6</text>
<text x="216.5" y="88.1">1</text>
<text x="220" y="89.9">1</text>
<text x="223.7" y="84.8" transform="rotate(-90 223.7 84.8)">6</text>
<text x="225.4" y="88.3" transform="rotate(-90 225.4 88.3)">6</text>
<text x="272.3" y="87.6">CAN_L</text>
<text x="290.6" y="84.6">1</text>
<text x="290.6" y="88.1">2</text>
<text x="294.1" y="86.4">1</text>
<text x="294.1" y="89.9">2</text>
<text x="299.5" y="84.7" transform="rotate(-90 299.5 84.7)">6</text>
<text x="25.4" y="92.9">PA7</text>
<text x="37.7" y="92.9">SPI1_MOSI23</text>
<text x="61" y="91.3">PA6</text>
<text x="61" y="94.8">PA7</text>
<text x="102.2" y="91.3">PB6</text>
<text x="102.2" y="94.8">PB7</text>
<text x="111.5" y="93.4">59 IIC1_SDA PB7</text>
<text x="198.3" y="94.7">UART4_TX 3</text>
<text x="198.3" y="91.1">UART4_RX 2</text>
<text x="220" y="93.4">2</text>
<text x="272.3" y="91.1">CAN_H</text>
<text x="290.6" y="91.7">3</text>
<text x="290.6" y="95.2">4</text>
<text x="294.1" y="93.4">3</text>
<text x="299.5" y="96" transform="rotate(-90 299.5 96)">5</text>
<text x="25.4" y="99.9">PA8</text>
<text x="41.3" y="99.9">PWM1</text>
<text x="53.8" y="100.5">41</text>
<text x="61" y="101.9">PA8</text>
<text x="102.2" y="101.9">PB8</text>
<text x="111.5" y="100.5">61 CAN1_Rx</text>
<text x="133" y="99.9">PB8</text>
<text x="216.5" y="98.7">4</text>
<text x="220" y="96.9">3</text>
<text x="220" y="100.5">4</text>
<text x="225.4" y="99.5" transform="rotate(-90 225.4 99.5)">5</text>
<text x="294.1" y="96.9">4</text>
<text x="297.7" y="99.5" transform="rotate(-90 297.7 99.5)">5</text>
<text x="25.4" y="103.5">PA9</text>
<text x="25.4" y="107">PA10</text>
<text x="41.3" y="107">PWM3</text>
<text x="41.3" y="103.5">PWM2</text>
<text x="53.8" y="104">42</text>
<text x="53.8" y="107.5">43</text>
<text x="61" y="105.4">PA9</text>
<text x="102.2" y="105.4">PB9</text>
<text x="111.5" y="107.5">29</text>
<text x="111.5" y="104">62 CAN1_Tx</text>
<text x="133" y="103.5">PB9</text>
<text x="133" y="107">PB10</text>
<text x="223.7" y="103" transform="rotate(-90 223.7 103)">5</text>
<text x="25.4" y="110.5">PA11</text>
<text x="53.8" y="111.1">44</text>
<text x="61" y="108.9">PA10</text>
<text x="61" y="112.5">PA11</text>
<text x="100.2" y="108.9">PB10</text>
<text x="100.2" y="112.5">PB11</text>
<text x="111.5" y="111.1">30</text>
<text x="133" y="110.5">PB11</text>
<text x="25.4" y="114.1">PA12</text>
<text x="25.4" y="117.6">PA13</text>
<text x="41.3" y="117.6">SWD</text>
<text x="53.8" y="114.6">45</text>
<text x="53.8" y="118.1">46</text>
<text x="61" y="116">PA12</text>
<text x="61" y="119.5">PA13(JTMS-SWDIO)</text>
<text x="100.2" y="116">PB12</text>
<text x="100.2" y="119.5">PB13</text>
<text x="111.5" y="114.6">33</text>
<text x="111.5" y="118.1">34 PWM1N</text>
<text x="133" y="114.1">PB12</text>
<text x="133" y="117.6">PB13</text>
<text x="218.4" y="118.3" transform="rotate(-90 218.4 118.3)">5</text>
<text x="25.4" y="121.1">PA14</text>
<text x="25.4" y="124.6">PA15</text>
<text x="41.3" y="121.1">SWC</text>
<text x="53.8" y="121.6">49</text>
<text x="53.8" y="125.2">50</text>
<text x="61" y="123">PA14(JTCK-SWCLK)</text>
<text x="100.2" y="123">PB14</text>
<text x="111.5" y="121.6">35 PWM2N</text>
<text x="111.5" y="125.2">36 PWM3N</text>
<text x="133" y="121.1">PB14</text>
<text x="133" y="124.6">PB15</text>
<text x="200" y="124.6">SWC</text>
<text x="211.2" y="121.6">1</text>
<text x="211.2" y="125.2">2</text>
<text x="214.7" y="123.4">1</text>
<text x="220.1" y="121.8" transform="rotate(-90 220.1 121.8)">5</text>
<text x="25.4" y="131.7">PC0</text>
<text x="41.3" y="131.7">Iu</text>
<text x="61" y="126.6">PA15(JTDI)</text>
<text x="100.2" y="126.6">PB15</text>
<text x="200" y="128.2">SWD</text>
<text x="211.2" y="128.7">3</text>
<text x="214.7" y="126.9">2</text>
<text x="214.7" y="130.5">3</text>
<text x="220.1" y="131.3" transform="rotate(-90 220.1 131.3)">4</text>
<text x="25.4" y="135.2">PC1</text>
<text x="41.3" y="135.2">Iv</text>
<text x="55.8" y="132.2">8</text>
<text x="55.8" y="135.7">9</text>
<text x="61" y="133.6">PC0</text>
<text x="61" y="137.2">PC1</text>
<text x="101.9" y="133.6">PD2</text>
<text x="111.5" y="132.2">54</text>
<text x="218.4" y="134.8" transform="rotate(-90 218.4 134.8)">4</text>
<text x="25.4" y="138.7">PC2</text>
<text x="25.4" y="142.3">PC3</text>
<text x="41.3" y="138.7">Iw</text>
<text x="53.8" y="139.3">10</text>
<text x="53.8" y="142.8">11</text>
<text x="61" y="140.7">PC2</text>
<text x="111.5" y="142.8">5</text>
<text x="25.4" y="145.8">PC4</text>
<text x="25.4" y="149.3">PC5</text>
<text x="53.8" y="146.3">24</text>
<text x="53.8" y="149.9">25</text>
<text x="61" y="144.2">PC3</text>
<text x="61" y="147.7">PC4</text>
<text x="75.7" y="147.7">PH1-OSC_OUT(PH1)</text>
<text x="78.7" y="144.2">PH0-OSC_IN(PH0)</text>
<text x="111.5" y="146.3">6</text>
<text x="25.4" y="152.9">PC6</text>
<text x="41.3" y="152.9">INC_A</text>
<text x="53.8" y="153.4">37</text>
<text x="61" y="151.3">PC5</text>
<text x="61" y="154.8">PC6</text>
<text x="25.4" y="156.4">PC7</text>
<text x="41.3" y="156.4">INC_B</text>
<text x="53.8" y="156.9">38</text>
<text x="61" y="158.3">PC7</text>
<text x="97.2" y="158.3">BOOT0</text>
<text x="111.5" y="156.9">60</text>
<text x="25.4" y="163.4">PC8</text>
<text x="25.4" y="167">PC9</text>
<text x="41.3" y="163.4">INC_Z</text>
<text x="53.8" y="164">39</text>
<text x="53.8" y="167.5">40</text>
<text x="61" y="165.4">PC8</text>
<text x="99.6" y="165.4">NRST</text>
<text x="111.5" y="164">7</text>
<text x="117.1" y="163.4">RESET</text>
<text x="25.4" y="170.5">PC10</text>
<text x="53.8" y="171">51</text>
<text x="61" y="168.9">PC9</text>
<text x="61" y="172.4">PC10</text>
<text x="25.4" y="174">PC11</text>
<text x="25.4" y="177.6">PC12</text>
<text x="53.8" y="174.6">52</text>
<text x="53.8" y="178.1">53</text>
<text x="61" y="176">PC11</text>
<text x="61" y="179.5">PC12</text>
<text x="95.8" y="176">VCAP_1</text>
<text x="95.8" y="179.5">VCAP_2</text>
<text x="111.5" y="174.6">31</text>
<text x="111.5" y="178.1">47</text>
<text x="25.4" y="181.1">PC13</text>
<text x="25.4" y="184.6">PC14</text>
<text x="55.8" y="181.6">2</text>
<text x="55.8" y="185.1">3</text>
<text x="61" y="183">PC13</text>
<text x="25.4" y="188.1">PC15</text>
<text x="55.8" y="188.7">4</text>
<text x="61" y="186.5">PC14-OSC32_IN(PC14)</text>
<text x="61" y="190.1">PC15-OSC32_OUT(PC15)</text>
<text x="245.6" y="186.3">PWM3N</text>
<text x="245.6" y="189.9">PWM1N</text>
<text x="279.1" y="186.3">PWM2N</text>
<text x="281.2" y="189.9">PB12</text>
<text x="323.5" y="189.9">PB5</text>
<text x="323.5" y="186.4">PB7</text>
<text x="355.2" y="189.9">PB4</text>
<text x="355.2" y="186.4">PB6</text>
<text x="247.6" y="197">PB9</text>
<text x="247.6" y="193.4">PB11</text>
<text x="281.2" y="197">PB8</text>
<text x="281.2" y="193.4">PB10</text>
<text x="323.5" y="197">PB1</text>
<text x="323.5" y="193.4">PB3</text>
<text x="355.2" y="197">PB0</text>
<text x="355.2" y="193.4">PB2</text>
<text x="247.6" y="200.5">PC15</text>
<text x="281.2" y="200.5">PC14</text>
<text x="323.5" y="200.5">PA15</text>
<text x="355.2" y="200.5">PA14</text>
<text x="247.6" y="207.5">PC11</text>
<text x="247.6" y="204">PC13</text>
<text x="281.2" y="207.5">PC10</text>
<text x="281.2" y="204">PC12</text>
<text x="323.5" y="207.5">PA11</text>
<text x="323.5" y="204">PA13</text>
<text x="355" y="207.5">PWM3</text>
<text x="355.2" y="204">PA12</text>
<text x="45.3" y="213.4">1</text>
<text x="50.4" y="214.8">VBAT</text>
<text x="247.6" y="214.6">PC7</text>
<text x="247.6" y="211.1">PC9</text>
<text x="281.2" y="214.6">PC6</text>
<text x="281.2" y="211.1">PC8</text>
<text x="321.7" y="211">PWM2</text>
<text x="323.5" y="214.6">PA7</text>
<text x="355" y="211">PWM1</text>
<text x="355.2" y="214.6">PA6</text>
<text x="247.6" y="221.7">PC3</text>
<text x="247.6" y="218.1">PC5</text>
<text x="281.2" y="218.1">PC4</text>
<text x="281.3" y="221.6">Iw</text>
<text x="323.5" y="221.7">PA3</text>
<text x="323.5" y="218.1">PA5</text>
<text x="355.2" y="221.7">PA2</text>
<text x="355.2" y="218.1">PA4</text>
<text x="247.7" y="225.1">Iv</text>
<text x="281.2" y="225.1">Iu</text>
<text x="323.5" y="225.2">PA1</text>
<text x="355.2" y="225.2">PA0</text>
<text x="25.4" y="274.6">RESET</text>
</g>
<g font-size="3.2" fill="#f00">
<text x="135.6" y="146.3">4</text>
<text x="141.1" y="147.7">VDD</text>
<text x="43.2" y="220.4">19</text>
<text x="50.4" y="221.8">VDD</text>
<text x="43.2" y="223.9">32</text>
<text x="43.2" y="227.5">48</text>
<text x="50.4" y="225.4">VDD</text>
<text x="43.2" y="231">64</text>
<text x="50.4" y="228.9">VDD</text>
<text x="50.4" y="232.4">VDD</text>
<text x="43.2" y="238.1">13</text>
<text x="50.4" y="239.5">VDDA</text>
</g>
</svg>
